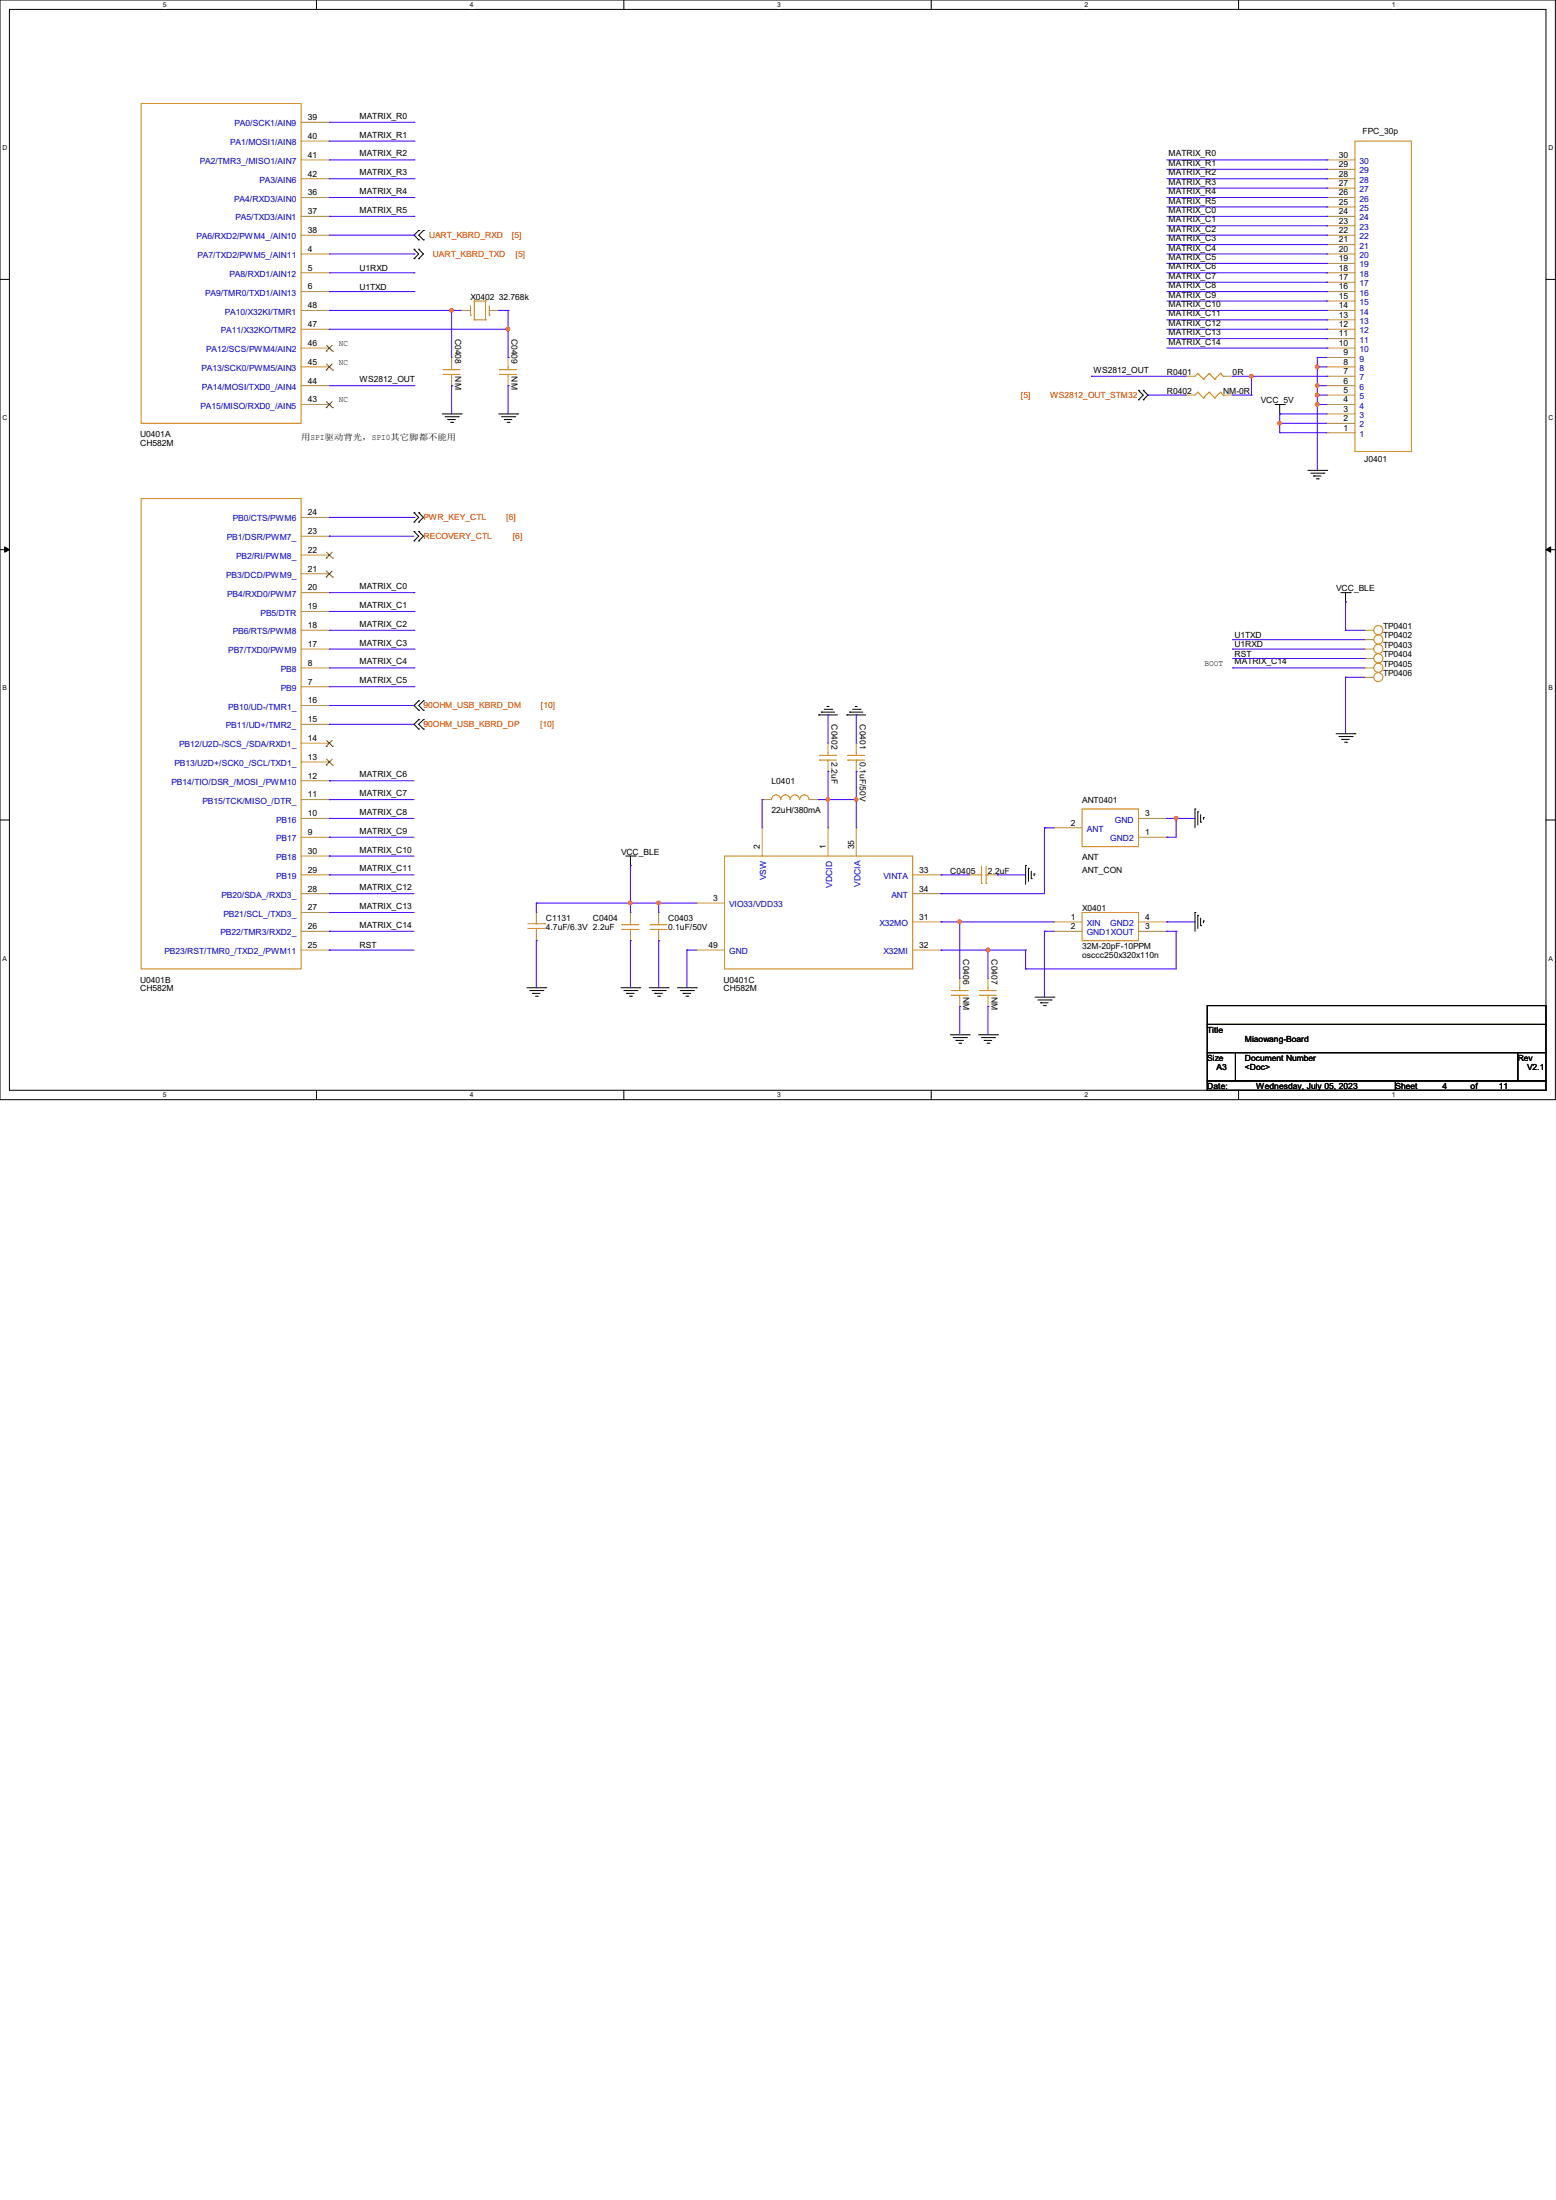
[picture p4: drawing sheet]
<svg xmlns="http://www.w3.org/2000/svg" width="210mm" height="297mm" viewBox="0 0 210 297" stroke-linecap="round" stroke-linejoin="round" font-family="sans-serif">
<path d="M0 0h209.9v148.5h-209.9zM1.3 1.3h207.4v145.9h-207.4z" fill="none" stroke="#000" stroke-width=".13"/>
<g fill="#fff">
<path d="M22 .1h.5v1h-.5z"/>
<path d="M22 147.3h.5v1h-.5z"/>
</g>
<path d="M42.7 0v1.3M42.7 147.2v1.3" fill="none" stroke="#000" stroke-width=".13"/>
<g fill="#fff">
<path d="M63.4 .1h.5v1h-.5z"/>
<path d="M63.4 147.3h.5v1h-.5z"/>
</g>
<path d="M84.2 0v1.3M84.2 147.2v1.3" fill="none" stroke="#000" stroke-width=".13"/>
<g fill="#fff">
<path d="M104.9 .1h.5v1h-.5z"/>
<path d="M104.9 147.3h.5v1h-.5z"/>
</g>
<path d="M125.7 0v1.3M125.7 147.2v1.3" fill="none" stroke="#000" stroke-width=".13"/>
<g fill="#fff">
<path d="M146.4 .1h.5v1h-.5z"/>
<path d="M146.4 147.3h.5v1h-.5z"/>
</g>
<path d="M167.2 0v1.3M167.2 147.2v1.3" fill="none" stroke="#000" stroke-width=".13"/>
<g fill="#fff">
<path d="M187.9 .1h.5v1h-.5z"/>
<path d="M187.9 147.3h.5v1h-.5z"/>
<path d="M.3 19.5h.7v1h-.7z"/>
<path d="M209 19.5h.6v1h-.6z"/>
<path d="M.3 55.9h.7v1h-.7z"/>
<path d="M209 55.9h.6v1h-.6z"/>
</g>
<path d="M0 37.7h1.3M208.7 37.7h1.2" fill="none" stroke="#000" stroke-width=".13"/>
<g fill="#fff">
<path d="M.3 92.4h.6v1h-.6z"/>
<path d="M209 92.4h.6v1h-.6z"/>
</g>
<path d="M0 74.2h1.3M208.7 74.2h1.2" fill="none" stroke="#000" stroke-width=".13"/>
<path d="M.6 73.8l.7 .4-.7 .3zM208.7 74.2l.6-.4v.7z" fill="#000" stroke="#000" stroke-width=".13"/>
<g fill="#fff">
<path d="M.3 128.9h.6v1h-.6z"/>
<path d="M209 128.9h.5v1h-.5z"/>
</g>
<g fill="none" stroke="#000" stroke-width=".13">
<path d="M55.9 34.9h.1M55.9 33.7h.1M55.9 33.7l.6 .6-.6 .6M56.5 34.9h.1M56.5 33.7h.1M56.5 31.1h.1M56.5 32.4h.1M56.5 33.7l.6 .6-.6 .6M56.5 31.1l-.6 .6 .6 .7M57.1 32.4h.1M57.1 31.1h.1M57.1 31.1l-.6 .6 .6 .7"/>
<path d="M59.7 55.9h2.5M60.1 56.3h1.7M60.5 56.6h.1M60.5 56.6h1M60.8 57h.3M61.1 57h.1M61.8 56.3h.1M62.2 55.9h.1M67.3 55.9h2.5M67.7 56.3h1.8M68.1 56.6h.1M68.1 56.6h1"/>
<path d="M68.5 57h.2M68.7 57h.1M69.5 56.3h.1M69.8 55.9h.1M153.7 52.7h.1M153.7 54h.1M153.7 52.7l.6 .6-.6 .7M154.3 54h.1M154.3 52.7h.1M154.3 52.7l.6 .6-.6 .7M172.1 54.6h1.3M172.7 55.9h.1"/>
<path d="M172.7 54.6v1.3M173.4 54.6h.1M55.9 70.5h.1M55.9 69.2h.1M55.9 73h.1M55.9 71.8h.1M55.9 69.2l.6 .6-.6 .7M55.9 71.8l.6 .6-.6 .6M56.5 70.5h.1M56.5 69.2h.1M56.5 73h.1M56.5 71.8h.1"/>
<path d="M56.5 69.2l.6 .6-.6 .7M56.5 71.8l.6 .6-.6 .6M176.5 63.5h2.6M176.9 63.9h1.8M177.3 64.3h.1M177.3 64.3h1M177.7 64.6h.2M177.9 64.6h.1M178.7 63.9h.1M179.1 63.5h.1M56.5 94.6h.1M56.5 95.9h.1"/>
<path d="M56.5 97.2h.1M56.5 98.4h.1M56.5 94.6l-.6 .6 .6 .7M56.5 97.2l-.6 .6 .6 .6M57.1 95.9h.1M57.1 94.6h.1M57.1 98.4h.1M57.1 97.2h.1M57.1 94.6l-.6 .6 .6 .7M57.1 97.2l-.6 .6 .6 .6M110.5 96.5h.1M110.5 96.5h2.5"/>
<path d="M110.9 96.1h.1M110.9 96.1h1.7M111.3 95.8h1M111.6 95.4h.1M111.6 95.4h.3M112.3 95.8h.1M114.3 96.5h.1M114.3 96.5h2.5M114.7 96.1h.1M114.7 96.1h1.8M115.1 95.8h1M115.4 95.4h.1"/>
<path d="M115.4 95.4h.3M116.1 95.8h.1M180.3 99.1h2.6M180.7 99.4h1.8M181 80h1.2M181.1 99.8h.1M181.1 99.8h1M181.6 81.3h.1M181.6 80v1.3M182.2 80h.1M182.5 99.4h.1M182.9 99.1h.1"/>
<path d="M0 110.7h1.3M84.5 115.6h1.2M85.1 116.8h.1M85.1 115.6v1.2M85.7 115.6h.1M138.4 116.8h.1M138.4 116.8v2.6M138.8 117.2h.1M138.8 117.2v1.8M139.2 118.6h.1M139.2 117.6v1M139.6 118h.1"/>
<path d="M139.6 118v.2M161.3 109.2h.1M161.3 109.2v2.6M161.7 109.6h.1M161.7 109.6v1.8M162.1 111h.1M162.1 110v1M162.4 110.4h.1M162.4 110.4v.2M181.5 100.2h.2M181.7 100.2h.1M208.7 110.7h1.2"/>
<path d="M71.1 133.3h2.6M71.5 133.7h1.8M71.9 134.1h.1M71.9 134.1h1M72.3 134.5h.2M72.5 134.5h.1M73.3 133.7h.1M73.7 133.3h.1M83.8 133.3h2.6M84.2 133.7h1.8M84.6 134.1h.1M84.6 134.1h1"/>
<path d="M85 134.5h.2M85.2 134.5h.1M86 133.7h.1M86.4 133.3h.1M87.6 133.3h2.6M88 133.7h1.8M88.4 134.1h.1M88.4 134.1h1M88.8 134.5h.2M89 134.5h.1M89.8 133.7h.1M90.2 133.3h.1"/>
<path d="M91.4 133.3h2.6M91.8 133.7h1.8M92.2 134.1h.1M92.2 134.1h1M92.6 134.5h.2M92.8 134.5h.1M93.6 133.7h.1M94 133.3h.1M128.3 139.7h2.5M130.8 139.7h.1M132.1 139.7h2.5M134.6 139.7h.1"/>
<path d="M139.7 134.6h2.5M140.1 135h1.8M140.5 135.4h.1M140.5 135.4h1M140.8 135.8h.3M141.1 135.8h.1M141.9 135h.1M142.2 134.6h.1M161.3 123.2h.1M161.3 123.2v2.5M161.7 123.6h.1M161.7 123.6v1.7"/>
<path d="M162.1 125h.1M162.1 124v1M162.4 124.3h.1M162.4 124.3v.3M162.9 135.8h45.8v2.5h-45.8zM162.9 138.3h45.8v3.8h-45.8zM128.7 140.1h1.7M129 140.5h.1M129 140.5h1M129.4 140.8h.3M129.7 140.8h.1M130.4 140.1h.1"/>
<path d="M132.5 140.1h1.7M132.8 140.5h.1M132.8 140.5h1.1M133.2 140.8h.3M133.5 140.8h.1M134.2 140.1h.1M162.9 142.1h3.9v3.8h-3.9zM162.9 145.9h25.4v1.3h-25.4zM166.8 142.1h38.1v3.8h-38.1zM188.3 145.9h20.4v1.3h-20.4zM204.9 142.1h3.8v3.8h-3.8z"/>
</g>
<g fill="none" stroke="#cc8006" stroke-width=".13">
<path d="M19 14h21.6v43.1h-21.6zM182.9 19h7.6v42h-7.6zM59.8 49.9h.1M59.8 50.5h.1M59.8 49.9h2.3M59.8 50.5h2.3M61 50.5h.1M61 49.9h.1M61 49.5v.4M61 50.5v.3M63.5 42.5h.1M63.5 41.3v1.2"/>
<path d="M64 43.2h.1M64 40.6h.1M64 40.6v2.6M64 43.2h1.5M64 40.6h1.5M65.5 43.2h.1M65.5 40.6h.1M65.5 40.6v2.6M66 42.5h.1M66 41.3v1.2M67.4 49.9h.1M67.4 50.5h.1"/>
<path d="M67.4 49.9h2.3M67.4 50.5h2.3M68.6 50.5h.1M68.6 49.9h.1M68.6 49.5v.4M68.6 50.5v.3M161.7 50.4h.1M161.7 53h.1M161.7 50.4l-.4 .4M161.7 50.4l.7 .8M161.7 53l-.4 .3M161.7 53l.7 .7"/>
<path d="M162.4 51.2h.1M162.4 53.7h.1M163.2 50.4h.1M163.2 53h.1M163.2 50.4l-.8 .8M163.2 50.4l.8 .8M163.2 53l-.8 .7M163.2 53l.8 .7M164 51.2h.1M164 53.7h.1M164.7 50.4h.1M164.7 53h.1"/>
<path d="M164.7 50.4l-.7 .8M164.7 50.4l.4 .4M164.7 53l-.7 .7M164.7 53l.4 .3M165.1 50.8h.1M165.1 53.3h.1M19 67.3h21.6v63.5h-21.6zM97.8 115.6h25.4v15.2h-25.4zM105.4 107.9a.61 .61 0 0 0-.6-.6 .61 .61 0 0 0-.7 .7M106.6 107.9a.61 .61 0 0 0-.6-.6 .61 .61 0 0 0-.6 .7M107.9 107.9a.61 .61 0 0 0-.6-.6 .61 .61 0 0 0-.6 .7M109.2 107.9a.61 .61 0 0 0-.6-.6 .61 .61 0 0 0-.7 .7"/>
<path d="M110.6 102h.1M110.6 102.6h.1M110.6 102h2.3M110.6 102.6h2.3M111.8 102.6h.1M111.8 102h.1M111.8 101.6v.4M111.8 102.6v.3M114.4 102h.1M114.4 102.6h.1M114.4 102h2.3M114.4 102.6h2.3"/>
<path d="M115.6 102.6h.1M115.6 102h.1M115.6 101.6v.4M115.6 102.6v.3M132.1 118.1h.4M132.5 119.3h.1M132.5 118.1h.1M132.5 117v2.3M133.1 118.1h.1M133.1 119.3h.1M133.1 118.1h.2M133.1 117v2.3"/>
<path d="M146 109.2h7.7v5.1h-7.7zM71.2 125.3h2.3M71.2 124.7h2.3M72.4 124.7h.1M72.4 125.3h.1M72.4 124.5v.2M72.4 125.3v.4M73.5 125.3h.1M73.5 124.7h.1M83.9 124.8h.1M83.9 125.5h.1M83.9 124.8h2.3"/>
<path d="M83.9 125.5h2.3M85.1 125.5h.1M85.1 124.8h.1M85.1 124.5v.3M85.1 125.5v.2M87.8 124.8h.1M87.8 125.5h.1M87.8 124.8h2.2M87.8 125.5h2.2M88.9 125.5h.1M88.9 124.8h.1M88.9 124.5v.3"/>
<path d="M88.9 125.5v.2M128.4 133.7h.1M128.4 134.4h.1M128.4 133.7h2.3M128.4 134.4h2.3M129.5 134.4h.1M129.5 133.7h.1M129.5 133.3v.4M129.5 134.4v.2M132.2 133.7h.1M132.2 134.4h.1M132.2 133.7h2.3"/>
<path d="M132.2 134.4h2.3M133.3 134.4h.1M133.3 133.7h.1M133.3 133.3v.4M133.3 134.4v.2M146 123.2h7.7v3.8h-7.7z"/>
<circle cx="186" cy="91.4" r=".61"/>
<circle cx="186" cy="90.1" r=".61"/>
<circle cx="186" cy="85.1" r=".61"/>
<circle cx="186" cy="88.9" r=".61"/>
<circle cx="186" cy="87.6" r=".61"/>
<circle cx="186" cy="86.3" r=".61"/>
</g>
<g fill="none" stroke="#a84" stroke-width=".13">
<path d="M40.6 16.5h3.8M40.6 19h3.8M44.4 16.5h.1M44.4 19h.1M40.6 39.4h3.8M40.6 36.8h3.8M40.6 34.3h3.8M40.6 31.7h3.8M40.6 29.2h3.8M40.6 26.7h3.8M40.6 24.1h3.8M40.6 21.6h3.8"/>
<path d="M44.4 21.6h.1M44.4 24.1h.1M44.4 26.7h.1M44.4 29.2h.1M44.4 31.7h.1M44.4 34.3h.1M44.4 36.8h.1M44.4 39.4h.1M179.1 39.4h.1M179.1 38.1h.1M179.1 36.8h.1M179.1 35.6h.1"/>
<path d="M179.1 34.3h.1M179.1 33h.1M179.1 31.7h.1M179.1 30.5h.1M179.1 29.2h.1M179.1 27.9h.1M179.1 26.7h.1M179.1 25.4h.1M179.1 24.1h.1M179.1 22.9h.1M179.1 21.6h.1M179.1 39.4h3.8"/>
<path d="M179.1 38.1h3.8M179.1 36.8h3.8M179.1 35.6h3.8M179.1 34.3h3.8M179.1 33h3.8M179.1 31.7h3.8M179.1 30.5h3.8M179.1 29.2h3.8M179.1 27.9h3.8M179.1 26.7h3.8M179.1 25.4h3.8M179.1 24.1h3.8"/>
<path d="M179.1 22.9h3.8M179.1 21.6h3.8M40.6 54.6h3.8M40.6 52.1h3.8M40.6 49.5h3.8M40.6 47h3.8M40.6 44.4h3.8M40.6 41.9h3.8M44.4 41.9h.1M44.4 44.4h.1M44.4 47h.1M44.4 49.5h.1"/>
<path d="M44.4 52.1h.1M44.4 54.6h.1M61 52.1h.1M61 48.3h.1M61 48.3v1.2M61 50.8v1.3M62.2 41.9h.1M62.2 41.9h1.3M66 41.9h1.3M67.3 41.9h.1M68.6 52.1h.1M68.6 48.3h.1"/>
<path d="M68.6 48.3v1.2M68.6 50.8v1.3M160 50.8h.1M160 53.3h.1M160 53.3h1.3M160 50.8h1.3M165.1 53.3h1.3M165.1 50.8h1.3M166.4 50.8h.1M166.4 53.3h.1M179.1 58.4h.1M179.1 57.1h.1"/>
<path d="M179.1 55.9h.1M179.1 54.6h.1M179.1 53.3h.1M179.1 52.1h.1M179.1 50.8h.1M179.1 49.5h.1M179.1 48.3h.1M179.1 47h.1M179.1 45.7h.1M179.1 44.4h.1M179.1 43.2h.1M179.1 41.9h.1"/>
<path d="M179.1 40.6h.1M179.1 58.4h3.8M179.1 57.1h3.8M179.1 55.9h3.8M179.1 54.6h3.8M179.1 53.3h3.8M179.1 52.1h3.8M179.1 50.8h3.8M179.1 49.5h3.8M179.1 48.3h3.8M179.1 47h3.8M179.1 45.7h3.8"/>
<path d="M179.1 44.4h3.8M179.1 43.2h3.8M179.1 41.9h3.8M179.1 40.6h3.8M40.6 77.5h3.8M40.6 74.9h3.8M40.6 69.8h3.8M40.6 72.4h3.8M44.4 77.5h.1M44.4 74.9h.1M44.4 69.8h.1M44.4 72.4h.1"/>
<path d="M40.6 80h3.8M40.6 82.5h3.8M40.6 85.1h3.8M40.6 87.6h3.8M40.6 90.2h3.8M40.6 92.7h3.8M40.6 95.2h3.8M40.6 97.8h3.8M44.4 80h.1M44.4 82.5h.1M44.4 85.1h.1M44.4 87.6h.1"/>
<path d="M44.4 90.2h.1M44.4 92.7h.1M44.4 95.2h.1M44.4 97.8h.1M184.1 86.4h.1M184.1 87.6h.1M184.1 88.9h.1M184.1 91.4h.1M184.1 90.2h.1M184.1 85.1h.1M184.1 86.4h1.3M184.1 85.1h1.3"/>
<path d="M184.1 87.6h1.3M184.1 90.2h1.3M184.1 88.9h1.3M184.1 91.4h1.3M40.6 107.9h3.8M40.6 100.3h3.8M40.6 102.9h3.8M40.6 105.4h3.8M40.6 110.5h3.8M40.6 113h3.8M40.6 115.6h3.8M40.6 118.1h3.8"/>
<path d="M44.4 100.3h.1M44.4 102.9h.1M44.4 105.4h.1M44.4 107.9h.1M44.4 110.5h.1M44.4 113h.1M44.4 115.6h.1M44.4 118.1h.1M102.9 107.9h.1M102.9 111.8h.1M102.9 107.9h1.2M102.9 111.8v3.8"/>
<path d="M109.2 107.9h1.3M110.5 107.9h.1M111.8 104.1h.1M111.8 100.3h.1M111.8 111.8h.1M111.8 100.3v1.3M111.8 102.9v1.2M111.8 111.8v3.8M115.6 104.1h.1M115.6 100.3h.1M115.6 111.8h.1M115.6 100.3v1.3"/>
<path d="M115.6 102.9v1.2M115.6 111.8v3.8M123.2 118.1h3.8M127 118.1h.1M130.8 118.1h.1M130.8 118.1h1.3M133.3 118.1h1.3M134.6 118.1h.1M142.2 111.8h.1M142.2 111.8h3.8M153.7 110.5h3.8M153.7 113h3.8"/>
<path d="M157.5 113h.1M157.5 110.5h.1M40.6 125.7h3.8M40.6 120.6h3.8M40.6 123.2h3.8M40.6 128.3h3.8M44.4 120.6h.1M44.4 123.2h.1M44.4 125.7h.1M44.4 128.3h.1M72.4 123.2h.1M72.4 127h.1"/>
<path d="M72.4 123.2v1.3M72.4 125.7v1.3M85.1 127h.1M85.1 123.2h.1M85.1 123.2v1.3M85.1 125.7v1.3M88.9 127h.1M88.9 123.2h.1M88.9 123.2v1.3M88.9 125.7v1.3M94 128.3h.1M94 121.9h.1"/>
<path d="M94 128.3h3.8M94 121.9h3.8M123.2 124.5h3.8M123.2 120.6h3.8M123.2 128.3h3.8M127 128.3h.1M127 124.5h.1M127 120.6h.1M129.5 135.9h.1M129.5 132.1h.1M129.5 132.1v1.2M129.5 134.6v1.3"/>
<path d="M133.3 135.9h.1M133.3 132.1h.1M133.3 132.1v1.2M133.3 134.6v1.3M142.2 124.5h.1M142.2 125.7h.1M142.2 124.5h3.8M142.2 125.7h3.8M153.7 124.5h3.8M153.7 125.7h3.8M157.5 125.7h.1M157.5 124.5h.1"/>
</g>
<g fill="none" stroke="#804000" stroke-width=".13">
<path d="M44 47.4h.1M44 50h.1M44 55h.1M44.1 46.6l.8 .8M44.1 49.1l.8 .9M44.1 54.2l.8 .8M44.8 46.6l-.8 .8M44.8 49.1l-.8 .9M44.8 54.2l-.8 .8M44.9 47.4h.1M44.9 50h.1M44.9 55h.1"/>
<path d="M44 77.9h.1M44 75.4h.1M44.1 77.1l.8 .8M44.1 74.5l.8 .9M44.8 77.1l-.8 .8M44.8 74.5l-.8 .9M44.9 77.9h.1M44.9 75.4h.1M44.1 99.9l.8 .9M44.8 99.9l-.8 .9M44 100.8h.1M44 103.3h.1"/>
<path d="M44.1 102.5l.8 .8M44.8 102.5l-.8 .8M44.9 100.8h.1M44.9 103.3h.1"/>
</g>
<g fill="none" stroke="#4200ff" stroke-width=".13">
<path d="M44.4 16.5h11.5M44.4 19h11.5M55.9 16.5h.1M55.9 19h.1M44.4 21.6h11.5M44.4 24.1h11.5M44.4 26.7h11.5M44.4 29.2h11.5M44.4 31.7h11.5M44.4 34.3h11.5M44.4 36.8h11.5M44.4 39.4h11.5"/>
<path d="M55.9 21.6h.1M55.9 24.1h.1M55.9 26.7h.1M55.9 29.2h.1M55.9 36.8h.1M55.9 39.4h.1M55.9 34.3h.1M55.9 31.7h.1M157.5 21.6h21.6M157.5 22.9h21.6M157.5 24.1h21.6M157.5 25.4h21.6"/>
<path d="M157.5 26.7h21.6M157.5 27.9h21.6M157.5 29.2h21.6M157.5 30.5h21.6M157.5 31.7h21.6M157.5 33h21.6M157.5 34.3h21.6M157.5 35.6h21.6M157.5 36.8h21.6M157.5 38.1h21.6M157.5 39.4h21.6M179.1 21.6h.1"/>
<path d="M179.1 22.9h.1M179.1 24.1h.1M179.1 25.4h.1M179.1 26.7h.1M179.1 27.9h.1M179.1 29.2h.1M179.1 30.5h.1M179.1 31.7h.1M179.1 33h.1M179.1 34.3h.1M179.1 35.6h.1M179.1 36.8h.1"/>
<path d="M179.1 38.1h.1M179.1 39.4h.1M44.4 41.9h17.8M44.4 44.4h24.2M44.4 52.1h11.5M55.9 52.1h.1M61 41.9h.1M61 52.1h.1M61 41.9v6.4M61 52.1v3.8M67.3 41.9h.1M67.3 41.9h1.3"/>
<path d="M68.6 44.4h.1M68.6 41.9h.1M68.6 48.3h.1M68.6 52.1h.1M68.6 41.9v6.4M68.6 52.1v3.8M147.3 50.8h.1M147.3 50.8h12.7M154.9 53.3h.1M154.9 53.3h5.1M157.5 40.6h21.6M157.5 41.9h21.6"/>
<path d="M157.5 43.2h21.6M157.5 44.4h21.6M157.5 45.7h21.6M157.5 47h21.6M166.4 53.3h2.5M166.4 50.8h12.7M168.9 50.8h.1M168.9 53.3h.1M168.9 50.8v2.5M172.7 55.9h.1M172.7 57.1h.1M172.7 58.4h.1"/>
<path d="M172.7 55.9h6.4M172.7 57.1h6.4M172.7 55.9v2.5M172.7 58.4h6.4M177.8 48.3h.1M177.8 49.5h.1M177.8 52.1h.1M177.8 53.3h.1M177.8 54.6h.1M177.8 48.3h1.3M177.8 48.3v15.2M177.8 49.5h1.3"/>
<path d="M177.8 52.1h1.3M177.8 53.3h1.3M177.8 54.6h1.3M179.1 40.6h.1M179.1 41.9h.1M179.1 43.2h.1M179.1 44.4h.1M179.1 45.7h.1M179.1 47h.1M179.1 50.8h.1M44.4 72.4h.1M44.4 69.8h11.5"/>
<path d="M44.4 72.4h11.5M55.9 69.8h.1M44.4 95.2h.1M44.4 97.8h.1M44.4 85.1h11.5M44.4 87.6h11.5M44.4 90.2h11.5M44.4 80h11.5M44.4 82.5h11.5M44.4 92.7h11.5M44.4 95.2h11.5M44.4 97.8h11.5"/>
<path d="M55.9 80h.1M55.9 82.5h.1M55.9 85.1h.1M55.9 87.6h.1M55.9 90.2h.1M55.9 92.7h.1M111.8 96.5h.1M111.8 96.5v3.8M115.6 96.5h.1M115.6 96.5v3.8M166.4 86.4h.1M166.4 87.6h.1"/>
<path d="M166.4 90.2h.1M166.4 86.4h17.7M166.4 87.6h17.7M166.4 90.2h17.7M166.4 88.9h17.7M181.6 81.3h.1M181.6 85.1h.1M181.6 91.4h.1M181.6 81.3v3.8M181.6 91.4v7.7M181.6 85.1h2.5M181.6 91.4h2.5"/>
<path d="M184.1 88.9h.1M44.4 105.4h.1M44.4 107.9h.1M44.4 110.5h.1M44.4 113h.1M44.4 115.6h.1M44.4 118.1h.1M44.4 107.9h11.5M44.4 118.1h11.5M44.4 110.5h11.5M44.4 113h11.5M44.4 105.4h11.5"/>
<path d="M44.4 115.6h11.5M85.1 116.8h.1M85.1 116.8v6.4M102.9 107.9h.1M102.9 107.9v3.9M110.5 107.9h.1M110.5 107.9h5.1M111.8 107.9h.1M111.8 104.1h.1M111.8 104.1v7.7M115.6 107.9h.1M115.6 104.1h.1"/>
<path d="M115.6 104.1v7.7M127 118.1h.1M127 118.1h3.8M134.6 118.1h.1M134.6 118.1h3.8M141 111.8h.1M141 111.8v8.8h-14M141 111.8h1.2M157.5 110.5h.1M157.5 113h.1M157.5 110.5h3.8M158.7 110.5h.1"/>
<path d="M158.7 110.5v2.5h-1.2M44.4 120.6h.1M44.4 123.2h.1M44.4 125.7h.1M44.4 128.3h.1M44.4 128.3h11.5M44.4 120.6h11.5M44.4 125.7h11.5M44.4 123.2h11.5M72.4 121.9h.1M72.4 127h.1M72.4 121.9h21.6"/>
<path d="M72.4 121.9v1.3M72.4 127v6.3M85.1 121.9h.1M85.1 127h.1M85.1 127v6.3M88.9 127h.1M88.9 121.9h.1M88.9 121.9v1.3M88.9 127v6.3M92.7 128.3h.1M92.7 128.3h1.3M92.7 128.3v5"/>
<path d="M127 120.6h.1M127 124.5h.1M127 128.3h.1M127 128.3h11.4M127 124.5h15.2M129.5 124.5h.1M129.5 135.9h.1M129.5 124.5v7.6M129.5 135.9v3.8M133.3 128.3h.1M133.3 135.9h.1M133.3 128.3v3.8"/>
<path d="M133.3 135.9v3.8M138.4 130.8h.1M138.4 128.3h.1M138.4 128.3v2.5M141 125.7h.1M141 125.7h1.2M141 125.7v8.9M157.5 125.7h.1M157.5 124.5h.1M157.5 124.5h3.8M157.5 125.7h1.2M158.7 125.7h.1"/>
<path d="M158.7 125.7v5.1h-20.3"/>
</g>
<g fill="#f00" stroke="#f00" stroke-width=".13">
<circle cx="177.8" cy="49.5" r=".23"/>
<circle cx="177.8" cy="53.3" r=".23"/>
<circle cx="177.8" cy="52" r=".23"/>
<circle cx="177.8" cy="54.6" r=".23"/>
<circle cx="172.7" cy="57.1" r=".23"/>
<circle cx="115.5" cy="107.9" r=".23"/>
<circle cx="111.7" cy="107.9" r=".23"/>
<circle cx="88.9" cy="121.9" r=".23"/>
<circle cx="129.5" cy="124.4" r=".23"/>
<circle cx="133.3" cy="128.2" r=".23"/>
<circle cx="158.7" cy="110.5" r=".23"/>
<circle cx="60.9" cy="41.9" r=".23"/>
<circle cx="68.6" cy="44.4" r=".23"/>
<circle cx="168.9" cy="50.8" r=".23"/>
<circle cx="85.1" cy="121.9" r=".23"/>
</g>
<g font-size="1.1" fill="#00c">
<text x="31.7" y="17.1">PA0/SCK1/AIN9</text>
<text x="27" y="22.1">PA2/TMR3_/MISO1/AIN7</text>
<text x="31.1" y="19.6">PA1/MOSI1/AIN8</text>
<text x="183.5" y="23.4">29</text>
<text x="183.5" y="22.1">30</text>
<text x="31.6" y="27.2">PA4/RXD3/AIN0</text>
<text x="31.8" y="29.8">PA5/TXD3/AIN1</text>
<text x="35" y="24.7">PA3/AIN6</text>
<text x="183.5" y="29.8">24</text>
<text x="183.5" y="28.5">25</text>
<text x="183.5" y="27.2">26</text>
<text x="183.5" y="26">27</text>
<text x="183.5" y="24.7">28</text>
<text x="26.5" y="32.3">PA6/RXD2/PWM4_/AIN10</text>
<text x="26.7" y="34.8">PA7/TXD2/PWM5_/AIN11</text>
<text x="183.5" y="34.8">20</text>
<text x="183.5" y="33.6">21</text>
<text x="183.5" y="32.3">22</text>
<text x="183.5" y="31">23</text>
<text x="27.7" y="39.9">PA9/TMR0/TXD1/AIN13</text>
<text x="31" y="37.4">PA8/RXD1/AIN12</text>
<text x="183.5" y="41.2">15</text>
<text x="183.5" y="39.9">16</text>
<text x="183.5" y="38.7">17</text>
<text x="183.5" y="37.4">18</text>
<text x="183.5" y="36.1">19</text>
<text x="27.8" y="47.5">PA12/SCS/PWM4/AIN2</text>
<text x="29.8" y="45">PA11/X32KO/TMR2</text>
<text x="30.4" y="42.5">PA10/X32KI/TMR1</text>
<text x="183.5" y="47.5">10</text>
<text x="183.5" y="46.3">11</text>
<text x="183.5" y="45">12</text>
<text x="183.5" y="43.7">13</text>
<text x="183.5" y="42.5">14</text>
<text x="27.2" y="50.1">PA13/SCK0/PWM5/AIN3</text>
<text x="27.2" y="52.6">PA14/MOSI/TXD0_/AIN4</text>
<text x="183.5" y="53.9">5</text>
<text x="183.5" y="52.6">6</text>
<text x="183.5" y="51.4">7</text>
<text x="183.5" y="50.1">8</text>
<text x="183.5" y="48.8">9</text>
<text x="27.1" y="55.2">PA15/MISO/RXD0_/AIN5</text>
<text x="183.5" y="59">1</text>
<text x="183.5" y="57.7">2</text>
<text x="183.5" y="56.4">3</text>
<text x="183.5" y="55.2">4</text>
<text x="31.4" y="70.4">PB0/CTS/PWM6</text>
<text x="30.6" y="72.9">PB1/DSR/PWM7_</text>
<text x="31.9" y="75.5">PB2/RI/PWM8_</text>
<text x="30.5" y="78">PB3/DCD/PWM9_</text>
<text x="30.6" y="80.6">PB4/RXD0/PWM7</text>
<text x="35.2" y="83.1">PB5/DTR</text>
<text x="30.8" y="88.2">PB7/TXD0/PWM9</text>
<text x="31.4" y="85.6">PB6/RTS/PWM8</text>
<text x="30.8" y="95.8">PB10/UD-/TMR1_</text>
<text x="37.9" y="90.7">PB8</text>
<text x="37.9" y="93.3">PB9</text>
<text x="24.2" y="100.9">PB12/U2D-/SCS_/SDA/RXD1_</text>
<text x="30.5" y="98.3">PB11/UD+/TMR2_</text>
<text x="23.2" y="106">PB14/TIO/DSR_/MOSI_/PWM10</text>
<text x="23.5" y="103.4">PB13/U2D+/SCK0_/SCL/TXD1_</text>
<text x="27.3" y="108.5">PB15/TCK/MISO_/DTR_</text>
<text x="37.3" y="111">PB16</text>
<text x="37.3" y="113.6">PB17</text>
<text x="146.7" y="112.3">ANT</text>
<text x="149.9" y="113.6">GND2</text>
<text x="150.5" y="111">GND</text>
<text x="37.3" y="116.1">PB18</text>
<text x="37.3" y="118.7">PB19</text>
<text x="103.4" y="118.8" transform="rotate(-90 103.4 118.8)">VSW</text>
<text x="112.3" y="119.8" transform="rotate(-90 112.3 119.8)">VDCID</text>
<text x="116.1" y="119.8" transform="rotate(-90 116.1 119.8)">VDCIA</text>
<text x="119.2" y="118.7">VINTA</text>
<text x="29.9" y="121.2">PB20/SDA_/RXD3_</text>
<text x="30.2" y="123.7">PB21/SCL_/TXD3_</text>
<text x="98.4" y="122.5">VIO33/VDD33</text>
<text x="118.7" y="125">X32MO</text>
<text x="120.3" y="121.2">ANT</text>
<text x="146.7" y="125">XIN</text>
<text x="149.9" y="125">GND2</text>
<text x="22.2" y="128.8">PB23/RST/TMR0_/TXD2_/PWM11</text>
<text x="29.8" y="126.3">PB22/TMR3/RXD2_</text>
<text x="98.4" y="128.8">GND</text>
<text x="119.2" y="128.8">X32MI</text>
<text x="146.7" y="126.3">GND1XOUT</text>
</g>
<g font-size="1.1">
<text x="41.5" y="16.2">39</text>
<text x="48.5" y="16">MATRIX_R0</text>
<text x="41.5" y="21.3">41</text>
<text x="41.5" y="18.8">40</text>
<text x="41.5" y="23.8">42</text>
<text x="48.5" y="18.6">MATRIX_R1</text>
<text x="48.5" y="21.1">MATRIX_R2</text>
<text x="48.5" y="23.7">MATRIX_R3</text>
<text x="157.7" y="21.1">MATRIX_R0</text>
<text x="157.7" y="22.4">MATRIX_R1</text>
<text x="157.7" y="23.7">MATRIX_R2</text>
<text x="180.7" y="23.8">28</text>
<text x="180.7" y="22.6">29</text>
<text x="180.7" y="21.3">30</text>
<text x="183.9" y="18.1">FPC_30p</text>
<text x="41.5" y="26.4">36</text>
<text x="41.5" y="28.9">37</text>
<text x="48.5" y="26.2">MATRIX_R4</text>
<text x="48.5" y="28.7">MATRIX_R5</text>
<text x="157.7" y="24.9">MATRIX_R3</text>
<text x="157.7" y="26.2">MATRIX_R4</text>
<text x="157.7" y="27.5">MATRIX_R5</text>
<text x="157.7" y="28.7">MATRIX_C0</text>
<text x="180.7" y="28.9">24</text>
<text x="180.7" y="27.6">25</text>
<text x="180.7" y="26.4">26</text>
<text x="180.7" y="25.1">27</text>
<text x="41.5" y="31.5">38</text>
<text x="41.5" y="34">4</text>
<text x="157.7" y="30">MATRIX_C1</text>
<text x="157.7" y="31.3">MATRIX_C2</text>
<text x="157.7" y="32.6">MATRIX_C3</text>
<text x="157.7" y="33.8">MATRIX_C4</text>
<text x="157.7" y="35.1">MATRIX_C5</text>
<text x="180.7" y="35.3">19</text>
<text x="180.7" y="34">20</text>
<text x="180.7" y="32.7">21</text>
<text x="180.7" y="31.5">22</text>
<text x="180.7" y="30.2">23</text>
<text x="41.5" y="36.5">5</text>
<text x="41.5" y="39.1">6</text>
<text x="41.5" y="41.6">48</text>
<text x="48.5" y="36.6">U1RXD</text>
<text x="48.5" y="39.1">U1TXD</text>
<text x="63.5" y="40.5">X0402 32.768k</text>
<text x="157.7" y="36.4">MATRIX_C6</text>
<text x="157.7" y="37.6">MATRIX_C7</text>
<text x="157.7" y="38.9">MATRIX_C8</text>
<text x="157.7" y="40.2">MATRIX_C9</text>
<text x="157.7" y="41.4">MATRIX_C10</text>
<text x="180.7" y="41.6">14</text>
<text x="180.7" y="40.3">15</text>
<text x="180.7" y="39.1">16</text>
<text x="180.7" y="37.8">17</text>
<text x="180.7" y="36.5">18</text>
<text x="41.5" y="44.2">47</text>
<text x="41.5" y="46.7">46</text>
<text x="45.7" y="46.7">NC</text>
<text x="61.4" y="45.7" transform="rotate(90 61.4 45.7)">C0408</text>
<text x="69" y="45.7" transform="rotate(90 69 45.7)">C0409</text>
<text x="157.7" y="42.7">MATRIX_C11</text>
<text x="157.7" y="44">MATRIX_C12</text>
<text x="157.7" y="45.3">MATRIX_C13</text>
<text x="157.7" y="46.5">MATRIX_C14</text>
<text x="180.7" y="46.7">10</text>
<text x="180.7" y="45.4">11</text>
<text x="180.7" y="44.2">12</text>
<text x="180.7" y="42.9">13</text>
<text x="181.4" y="48">9</text>
<text x="41.5" y="49.2">45</text>
<text x="41.5" y="51.8">44</text>
<text x="45.7" y="49.2">NC</text>
<text x="48.5" y="51.6">WS2812_OUT</text>
<text x="61.4" y="50.8" transform="rotate(90 61.4 50.8)">NM</text>
<text x="69" y="50.8" transform="rotate(90 69 50.8)">NM</text>
<text x="147.6" y="50.3">WS2812_OUT</text>
<text x="157.5" y="50.6">R0401</text>
<text x="157.5" y="53.2">R0402</text>
<text x="165.1" y="53.2">NM-0R</text>
<text x="166.4" y="50.6">0R</text>
<text x="181.4" y="53">5</text>
<text x="181.4" y="51.8">6</text>
<text x="181.4" y="50.5">7</text>
<text x="181.4" y="49.2">8</text>
<text x="18.9" y="59">U0401A</text>
<text x="40.6" y="59.4">用SPI驱动背光，SPI0其它脚都不能用</text>
<text x="41.5" y="54.3">43</text>
<text x="45.7" y="54.3">NC</text>
<text x="170.2" y="54.4">VCC_5V</text>
<text x="181.4" y="58.1">1</text>
<text x="181.4" y="56.9">2</text>
<text x="181.4" y="55.6">3</text>
<text x="181.4" y="54.3">4</text>
<text x="18.9" y="60.2">CH582M</text>
<text x="184.1" y="62.3">J0401</text>
<text x="41.5" y="69.6">24</text>
<text x="41.5" y="77.2">21</text>
<text x="41.5" y="74.6">22</text>
<text x="41.5" y="72.1">23</text>
<text x="41.5" y="79.7">20</text>
<text x="41.5" y="82.3">19</text>
<text x="48.5" y="79.5">MATRIX_C0</text>
<text x="48.5" y="82.1">MATRIX_C1</text>
<text x="180.3" y="79.8">VCC_BLE</text>
<text x="41.5" y="84.8">18</text>
<text x="41.5" y="87.3">17</text>
<text x="41.5" y="89.9">8</text>
<text x="48.5" y="84.6">MATRIX_C2</text>
<text x="48.5" y="87.2">MATRIX_C3</text>
<text x="48.5" y="89.7">MATRIX_C4</text>
<text x="162.6" y="89.9">BOOT</text>
<text x="166.6" y="86.1">U1TXD</text>
<text x="166.6" y="87.4">U1RXD</text>
<text x="166.6" y="89.7">MATRIX_C14</text>
<text x="166.6" y="88.6">RST</text>
<text x="186.7" y="86.2">TP0402</text>
<text x="186.7" y="87.5">TP0403</text>
<text x="186.7" y="88.7">TP0404</text>
<text x="186.7" y="84.9">TP0401</text>
<text x="41.5" y="92.4">7</text>
<text x="41.5" y="95">16</text>
<text x="48.5" y="92.2">MATRIX_C5</text>
<text x="186.7" y="91.3">TP0406</text>
<text x="186.7" y="90">TP0405</text>
<text x="41.5" y="97.5">15</text>
<text x="41.5" y="100">14</text>
<text x="112.2" y="97.8" transform="rotate(90 112.2 97.8)">C0402</text>
<text x="116" y="97.8" transform="rotate(90 116 97.8)">C0401</text>
<text x="41.5" y="102.6">13</text>
<text x="41.5" y="105.1">12</text>
<text x="41.5" y="107.7">11</text>
<text x="48.5" y="104.9">MATRIX_C6</text>
<text x="48.5" y="107.5">MATRIX_C7</text>
<text x="104.1" y="105.9">L0401</text>
<text x="112.2" y="102.9" transform="rotate(90 112.2 102.9)">2.2uF</text>
<text x="116" y="102.9" transform="rotate(90 116 102.9)">0.1uF/50V</text>
<text x="41.5" y="110.2">10</text>
<text x="41.5" y="112.7">9</text>
<text x="48.5" y="110">MATRIX_C8</text>
<text x="48.5" y="112.6">MATRIX_C9</text>
<text x="104.1" y="109.8">22uH/380mA</text>
<text x="144.5" y="111.5">2</text>
<text x="146" y="108.4">ANT0401</text>
<text x="154.6" y="112.7">1</text>
<text x="154.6" y="110.2">3</text>
<text x="41.5" y="115.3">30</text>
<text x="41.5" y="117.8">29</text>
<text x="48.5" y="115.1">MATRIX_C10</text>
<text x="48.5" y="117.6">MATRIX_C11</text>
<text x="83.8" y="115.4">VCC_BLE</text>
<text x="102.6" y="114.7" transform="rotate(-90 102.6 114.7)">2</text>
<text x="111.5" y="114.7" transform="rotate(-90 111.5 114.7)">1</text>
<text x="115.3" y="114.7" transform="rotate(-90 115.3 114.7)">35</text>
<text x="124.1" y="117.8">33</text>
<text x="128.3" y="117.9">C0405</text>
<text x="133.3" y="117.9">2.2uF</text>
<text x="146" y="116.2">ANT</text>
<text x="146" y="117.8">ANT_CON</text>
<text x="41.5" y="120.4">28</text>
<text x="41.5" y="122.9">27</text>
<text x="41.5" y="125.4">26</text>
<text x="48.5" y="120.2">MATRIX_C12</text>
<text x="48.5" y="122.7">MATRIX_C13</text>
<text x="48.5" y="125.3">MATRIX_C14</text>
<text x="73.7" y="124.3">C1131</text>
<text x="73.7" y="125.6">4.7uF/6.3V 2.2uF</text>
<text x="80" y="124.3">C0404</text>
<text x="90.2" y="124.3">C0403</text>
<text x="90.2" y="125.6">0.1uF/50V</text>
<text x="96.3" y="121.6">3</text>
<text x="124.1" y="124.2">31</text>
<text x="124.1" y="120.4">34</text>
<text x="144.5" y="124.2">1</text>
<text x="144.5" y="125.4">2</text>
<text x="146" y="123">X0401</text>
<text x="154.6" y="125.4">3</text>
<text x="154.6" y="124.2">4</text>
<text x="41.5" y="128">25</text>
<text x="48.5" y="128">RST</text>
<text x="95.6" y="128">49</text>
<text x="124.1" y="128">32</text>
<text x="130" y="129.5" transform="rotate(90 130 129.5)">C0406</text>
<text x="133.8" y="129.5" transform="rotate(90 133.8 129.5)">C0407</text>
<text x="146" y="128.1">32M-20pF-10PPM</text>
<text x="146" y="129.4">osccc250x320x110n</text>
<text x="18.9" y="132.7">U0401B</text>
<text x="18.9" y="133.8">CH582M</text>
<text x="97.7" y="132.7">U0401C</text>
<text x="97.7" y="133.8">CH582M</text>
<text x="130" y="134.6" transform="rotate(90 130 134.6)">NM</text>
<text x="133.8" y="134.6" transform="rotate(90 133.8 134.6)">NM</text>
<text x="162.9" y="139.4">Title</text>
<text x="162.9" y="143.2">Size</text>
<text x="168" y="143.2">Document Number</text>
<text x="168" y="140.7">Miaowang-Board</text>
<text x="204.9" y="143.2">Rev</text>
<text x="162.9" y="147">Date:</text>
<text x="164.2" y="144.5">A3</text>
<text x="168" y="144.5">&lt;Doc&gt;</text>
<text x="169.5" y="147">Wednesday, July 05, 2023</text>
<text x="188.3" y="147">Sheet</text>
<text x="194.7" y="147">4</text>
<text x="198.5" y="147">of</text>
<text x="202.3" y="147">11</text>
<text x="206.1" y="144.5">V2.1</text>
</g>
<g font-size="1.1" fill="#f00">
<text x="57.9" y="32.1">UART_KBRD_RXD</text>
<text x="58.4" y="34.6">UART_KBRD_TXD</text>
<text x="69.1" y="32.1">[5]</text>
<text x="69.6" y="34.6">[5]</text>
<text x="137.8" y="53.7">[5]</text>
<text x="141.7" y="53.7">WS2812_OUT_STM32</text>
<text x="57.1" y="70.2">PWR_KEY_CTL</text>
<text x="68.3" y="70.2">[6]</text>
<text x="57.1" y="72.7">RECOVERY_CTL</text>
<text x="69.2" y="72.7">[6]</text>
<text x="57.1" y="95.6">90OHM_USB_KBRD_DM</text>
<text x="73" y="95.6">[10]</text>
<text x="57.1" y="98.1">90OHM_USB_KBRD_DP</text>
<text x="72.9" y="98.1">[10]</text>
</g>
<g font-size=".9">
<text x="22" y=".9">5</text>
<text x="63.4" y=".9">4</text>
<text x="104.9" y=".9">3</text>
<text x="146.4" y=".9">2</text>
<text x="187.9" y=".9">1</text>
<text x=".3" y="20.3">D</text>
<text x="209" y="20.3">D</text>
<text x=".3" y="56.7">C</text>
<text x="209" y="56.7">C</text>
<text x=".3" y="93.2">B</text>
<text x="209" y="93.2">B</text>
<text x=".3" y="129.7">A</text>
<text x="209" y="129.7">A</text>
<text x="22" y="148.1">5</text>
<text x="63.4" y="148.1">4</text>
<text x="104.9" y="148.1">3</text>
<text x="146.4" y="148.1">2</text>
<text x="187.9" y="148.1">1</text>
</g>
</svg>
